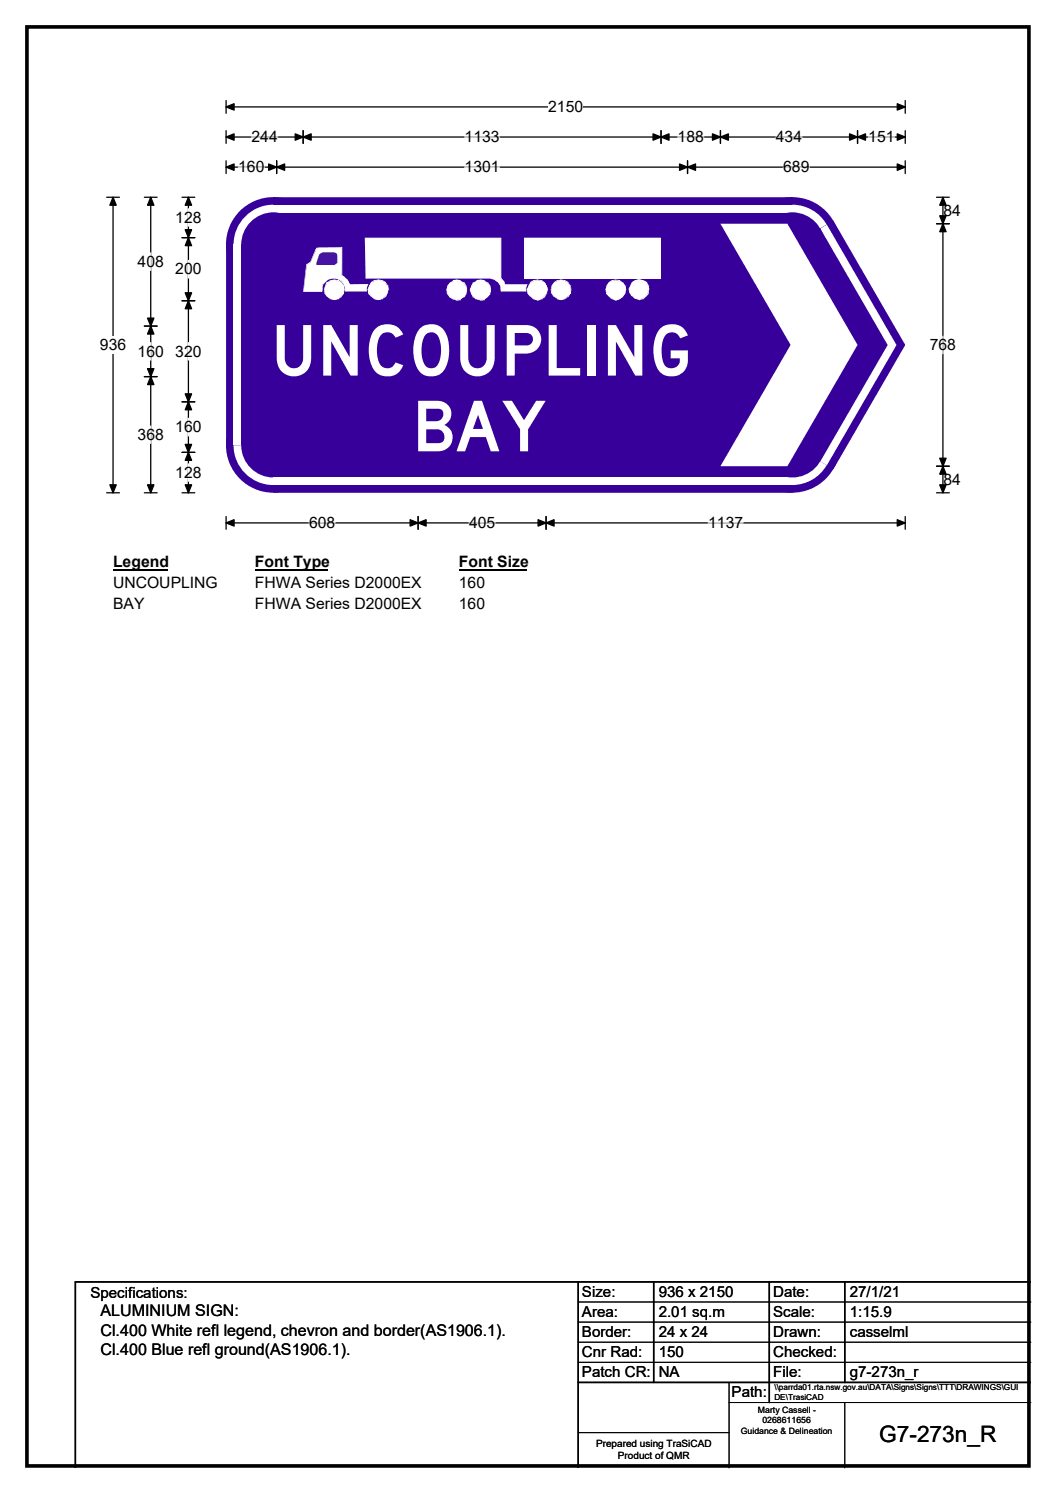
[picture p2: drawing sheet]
<svg xmlns="http://www.w3.org/2000/svg" width="210mm" height="297mm" viewBox="0 0 210 297" stroke-linecap="round" stroke-linejoin="round" font-family="sans-serif">
<path d="M5.4 5.4h199.2v286.3h-199.2z" fill="none" stroke="#000" stroke-width=".72"/>
<path d="M45 21.3h135M45 20v2.5M180 20v2.5" fill="none" stroke="#000" stroke-width=".25"/>
<path d="M45 21.3l1.5-.7v1.3zM178.4 20.6l1.6 .7-1.6 .6z" fill="#000" stroke="#000" stroke-width=".25"/>
<path d="M109 19.5h7v3.5h-7z" fill="#fff"/>
<g fill="none" stroke="#000" stroke-width=".25">
<path d="M21.2 39.2h2.5M22.5 39.2v58.8M45 27.3h135M45 26v2.5M45 32v2.5M45 33.3h135M55 32v2.5M60.3 26v2.5M131.4 26v2.5M136.7 32v2.5M143.3 26v2.5M170.5 26v2.5"/>
<path d="M180 26v2.5M180 32v2.5M21.2 98h2.5M45 102.8v2.5M45 104h135M83.1 102.8v2.5M108.6 102.8v2.5M180 102.8v2.5"/>
</g>
<g fill="#000" stroke="#000" stroke-width=".25">
<path d="M22.5 39.2l.6 1.6h-1.3zM45 27.3l1.5-.7v1.3zM45 33.3l1.5-.7v1.3zM55 33.3l1.6-.7v1.3zM53.4 32.6l1.6 .7-1.6 .6zM60.3 27.3l1.6-.7v1.3zM58.7 26.6l1.6 .7-1.6 .6zM129.9 26.6l1.5 .7-1.5 .6zM131.4 27.3l1.6-.7v1.3zM135.1 32.6l1.6 .7-1.6 .6zM136.7 33.3l1.6-.7v1.3zM141.7 26.6l1.6 .7-1.6 .6z"/>
<path d="M143.3 27.3l1.5-.7v1.3zM168.9 26.6l1.6 .7-1.6 .6zM170.5 27.3l1.6-.7v1.3zM178.4 26.6l1.6 .7-1.6 .6zM178.4 32.6l1.6 .7-1.6 .6zM21.8 96.5h1.3l-.6 1.5zM45 104l1.5-.6v1.3zM83.1 104l1.6-.6v1.3zM81.6 103.4l1.5 .6-1.5 .7zM107 103.4l1.6 .6-1.6 .7zM108.6 104l1.6-.6v1.3zM178.4 103.4l1.6 .6-1.6 .7z"/>
</g>
<path d="M47.4 33.3h5.2M50 27.3h5.2M92.4 27.3h6.9M92.4 33.3h6.9M134.7 27.3h5.3M154.3 27.3h5.2M155.7 33.3h5.3M172.7 27.3h5.2M61.4 104h5.3M93.3 104h5.2M140.8 104h7" fill="none" stroke="#fff" stroke-width=".25"/>
<path d="M19.9 66.9h5.2v3.5h-5.2z" fill="#fff"/>
<g fill="none" stroke="#000" stroke-width=".25">
<path d="M28.7 39.2h2.5M30 39.2v58.8M36.2 39.2h2.5M37.5 39.2v58.8M186.2 39.2h2.6M187.5 39.2v58.8M36.2 47.3h2.5M36.2 59.8h2.5M186.2 44.5h2.6M28.7 64.9h2.5M28.7 74.9h2.5M36.2 79.9h2.5"/>
<path d="M28.7 98h2.5M36.2 98h2.5M36.2 90h2.5M186.2 98h2.6M186.2 92.8h2.6"/>
</g>
<g fill="#000" stroke="#000" stroke-width=".25">
<path d="M30 39.2l.6 1.6h-1.3zM37.5 39.2l.6 1.6h-1.3zM187.5 39.2l.6 1.6h-1.2zM37.5 47.3l.6 1.6h-1.3zM36.8 58.3h1.3l-.6 1.5zM36.8 45.7h1.3l-.6 1.6zM37.5 59.8l.6 1.6h-1.3zM187.5 44.5l.6 1.6h-1.2zM186.9 42.9h1.2l-.6 1.6zM30 64.9l.6 1.6h-1.3zM29.3 73.3h1.3l-.6 1.6zM29.3 63.3h1.3l-.6 1.6z"/>
<path d="M30 74.9l.6 1.6h-1.3zM36.8 78.4h1.3l-.6 1.5zM37.5 79.9l.6 1.6h-1.3zM29.3 96.5h1.3l-.6 1.5zM36.8 88.4h1.3l-.6 1.6zM37.5 90l.6 1.6h-1.3zM36.8 96.5h1.3l-.6 1.5zM186.9 91.2h1.2l-.6 1.6zM187.5 92.8l.6 1.5h-1.2zM186.9 96.5h1.2l-.6 1.5z"/>
</g>
<path d="M30 50.3v3.5M37.5 41.5v3.5M37.5 51.8v3.5M30 68.2v3.4M37.5 68.2v3.4M187.5 66.9v3.5M30 84.8v3.4M37.5 83.2v3.5M37.5 92.3v3.5" fill="none" stroke="#fff" stroke-width=".25"/>
<path d="M22.5 110h10.7v3.5h-10.7z" fill="#fff"/>
<path d="M22.5 113.3h10.7" fill="none" stroke="#000" stroke-width=".32"/>
<path d="M50.7 110h14.4v3.5h-14.4z" fill="#fff"/>
<path d="M50.7 113.3h14.4" fill="none" stroke="#000" stroke-width=".32"/>
<path d="M91.2 110h13.5v3.5h-13.5z" fill="#fff"/>
<path d="M91.2 113.3h13.5" fill="none" stroke="#000" stroke-width=".32"/>
<g fill="#fff">
<path d="M22.5 114.2h20.7v3.5h-20.7z"/>
<path d="M50.7 114.2h33.1v3.5h-33.1z"/>
<path d="M91.2 114.2h5.3v3.5h-5.3z"/>
<path d="M22.5 118.4h6.2v3.5h-6.2z"/>
<path d="M50.7 118.4h33.1v3.5h-33.1z"/>
<path d="M91.2 118.4h5.3v3.5h-5.3z"/>
</g>
<g fill="#37009b">
<path d="M45 48.7l9.4-9.5h103.2l8.1 4.7 14.2 24.6v.3l-14.2 24.5-8.1 4.7h-103.2l-9.4-9.4z" fill-rule="evenodd"/>
<circle cx="54.4" cy="48.6" r="9.4"/>
<circle cx="54.4" cy="88.6" r="9.4"/>
<circle cx="157.5" cy="88.6" r="9.4"/>
<circle cx="179.6" cy="68.6" r=".32"/>
<circle cx="157.5" cy="48.6" r="9.4"/>
</g>
<g fill="#fff">
<path d="M54.4 40.7h103.2v1.5h-103.2z" fill-rule="evenodd"/>
<path d="M48.8 43.1a7.9 7.9 0 0 1 5.6-2.4v7.9h-8a7.9 7.9 0 0 1 2.4-5.5z" fill-rule="evenodd"/>
</g>
<circle cx="54.4" cy="48.7" r="6.4" fill="#37009b"/>
<g fill="#fff">
<path d="M46.5 48.7h1.5v39.9h-1.5z" fill-rule="evenodd"/>
<path d="M46.4 88.5l8 .1v7.9a7.9 7.9 0 0 1-8-8z" fill-rule="evenodd"/>
</g>
<circle cx="54.4" cy="88.6" r="6.4" fill="#37009b"/>
<g fill="#fff">
<path d="M54.4 95h103.2v1.5h-103.2z" fill-rule="evenodd"/>
<path d="M157.5 88.6l6.9 3.9a7.9 7.9 0 0 1-7 4z" fill-rule="evenodd"/>
</g>
<circle cx="157.6" cy="88.6" r="6.4" fill="#37009b"/>
<g fill="#fff">
<path d="M176.5 68.6h1.8l-13.9 24-1.3-.8z"/>
<path d="M163.1 45.5l1.3-.8 13.9 23.9h-1.8z"/>
<path d="M157.4 40.7a7.9 7.9 0 0 1 7 4l-6.9 3.9z" fill-rule="evenodd"/>
</g>
<circle cx="157.6" cy="48.7" r="6.4" fill="#37009b"/>
<g fill="#fff">
<path d="M143.3 44.5h13.3l13.9 24.1-13.9 24.2h-13.3l13.9-24.2z" fill-rule="evenodd"/>
<path d="M104.3 47.4h.2v7.9h-.2zM104.3 55.3v.1zM104.3 55.3h27v.1h-27zM131.3 55.3l.1 .1zM131.2 47.4h.2v7.9h-.2zM131.3 47.3l.1 .1zM104.3 47.3l27 .1-27 .1z" fill-rule="evenodd"/>
<path d="M105.5 56.2a2.29 2.29 0 0 1 2.9 0 2.16 2.16 0 0 1-1.4 3.5l-1-.3-.6-.5a1.76 1.76 0 0 1 .1-2.7z" fill-rule="evenodd"/>
<path d="M104.8 57.6h.1l.2 .8h-.2zM105.1 58.3l.4 .5-.2 .1-.4-.5zM105.3 58.9h.1zM105.4 58.8l.7 .6-.1 .1zM106 59.4v.1zM106.1 59.4l.9 .1v.3l-1-.3zM107 59.7v.1zM107 59.5l.7-.1-.7 .4zM107.7 59.4l.5-.5 .2 .2-.6 .4zM108.2 58.9l.2 .2zM108.6 58.4l-.2 .7-.2-.2zM108.7 57.6h.2l-.3 .8zM108.6 56.9l.3 .7h-.2zM108.2 56.3l.2-.1 .3 .7-.1 .1zM107.8 55.7l.6 .5-.2 .1-.5-.4zM107.7 55.7v.2zM106.8 55.6l.9 .1v.2l-.9-.2zM106.8 55.6v.1zM106.1 55.7l.7-.1 .2 .1-.9 .2zM106.1 55.7v.2zM105.4 56.1l.7-.4v.2l-.6 .4zM105.4 56.1l.1 .1zM105.4 56.2l-.2 .7-.1-.1zM105.1 56.8l.1 .1-.3 .7h-.1z" fill-rule="evenodd"/>
<path d="M110.2 56.2l1.4-.6 .7 .3a1.88 1.88 0 0 1 1.2 1.8 1.88 1.88 0 0 1-1.2 1.7l-.7 .3a2.38 2.38 0 0 1-2-2.1l.2-.8z" fill-rule="evenodd"/>
<path d="M109.5 57.6l.3 .7-.2 .1zM109.7 58.3l-.1 .1zM109.8 58.3l.4 .5-.2 .1-.3-.5zM110 58.9h.2zM110 58.9l.2-.1 .6 .6zM110.8 59.4v.1zM110.8 59.3l.8 .2v.2l-.8-.2zM111.6 59.5l.7-.1-.7 .3zM112.3 59.4v.1zM112.3 59.4l.6-.5v.2l-.6 .4zM112.9 58.9l.1 .2zM113.2 58.3l.2 .1-.4 .7-.1-.2zM113.4 58.4h.1zM113.5 57.6v.8h-.3zM113.4 56.9h.1l.1 .7zM113.4 56.9h.1zM112.9 56.2l.6 .7zM112.9 56.2l.1-.1zM112.3 55.7l.7 .4-.1 .2-.6-.4zM112.3 55.7v.2zM111.6 55.6l.7 .1v.2zM110.9 55.7l.7-.1-.7 .3zM110.8 55.7l.1 .2zM110.2 56.1l.6-.4 .1 .2-.6 .3zM110.2 56.1v.1zM110.2 56.1l.1 .1-.4 .6h-.2zM109.7 56.8h.1zM109.7 56.8h.2l-.4 .8zM109.5 57.6h.1z" fill-rule="evenodd"/>
<path d="M121.1 56.2a2.03 2.03 0 0 1 2.5-.1 2.03 2.03 0 0 1 .7 2.3l-1.1 1.1-.7 .2a2.4 2.4 0 0 1-2.1-2.1z" fill-rule="evenodd"/>
<path d="M120.4 57.6h.1l.1 .8zM120.6 58.3l.5 .5-.1 .1-.5-.5zM121 58.9l.1-.1 .6 .6-.1 .1zM121.7 59.4l-.1 .1zM121.7 59.4l.8 .1v.3zM122.5 59.7v.1zM122.5 59.5l.7-.1-.7 .4zM123.1 59.4l.6-.5 .1 .2-.6 .4zM123.8 58.9v.2zM124.2 58.4h.1l-.5 .7-.1-.2zM124.3 57.6h.2l-.2 .8h-.1zM124.4 57.6h.1zM124.2 56.9h.2l.1 .7h-.2zM123.8 56.3l.1-.1 .5 .7-.2 .1zM123.2 55.7l.6 .6-.7-.4zM123.2 55.7v.2zM122.5 55.6l.7 .1v.2zM122.5 55.6v.1zM121.7 55.7l.8-.1-.7 .3zM121.7 55.7v.2zM121.1 56.1l.6-.4 .1 .2-.7 .4zM121.1 56.1l-.1 .1zM121 56.2h.2l-.5 .7-.1-.1zM120.6 56.8h.1zM120.6 56.8l.1 .1-.3 .7z" fill-rule="evenodd"/>
<path d="M125.8 56.1a1.97 1.97 0 0 1 3.2 .7 1.97 1.97 0 0 1-1.9 2.7l-.8-.1-1.1-1.1-.1-.8z" fill-rule="evenodd"/>
<path d="M125 57.6l.2-.1 .2 .8h-.2zM125.2 58.3h.2l.4 .5-.2 .1zM125.6 58.9l.1-.1zM125.7 58.8l.6 .5v.1zM126.3 59.4l.8 .1v.2zM127.1 59.5v.2zM127.1 59.5l.7-.2v.2l-.7 .2zM127.8 59.4l.2 .1zM127.8 59.3l.6-.5 .2 .1-.6 .5zM128.4 58.9h.2zM128.9 58.3l.1 .1-.4 .5-.2-.1zM128.9 58.3l.1 .1zM129 57.5v.9l-.1-.1zM129.1 57.5v.1zM128.9 56.9h.1v.7zM129 56.8v.1zM128.4 56.2l.2-.1 .4 .7-.1 .1zM128.6 56.1v.1zM127.8 55.9l.2-.2 .6 .4-.2 .1zM127.8 55.7h.2zM127 55.5l.8 .2v.2l-.8-.2zM126.3 55.7l.7-.2v.2l-.7 .2zM125.7 56.1l.6-.4v.2l-.5 .3zM125.7 56.1h.1zM125.7 56.1l.1 .1-.3 .6-.1-.1zM125.4 56.8h.1l-.4 .8-.1-.1zM125 57.5h.1l-.1 .1z" fill-rule="evenodd"/>
<path d="M72.7 47.4h26.9v8l.6 .5 .2 .7h4.4l-.2 .7v.7h-5a2.29 2.29 0 0 0-2.1-2.7h-24.8z" fill-rule="evenodd"/>
<path d="M72.5 47.4h.3v7.9h-.1zM72.7 55.3v.1zM72.7 55.3h24.8v.1h-24.8zM97.5 55.3h.3v.2zM97.8 55.3v.1zM97.8 55.3l.4 .1v.2l-.4-.1zM98.2 55.4v.1zM98.2 55.4l.6 .3-.2 .2-.4-.3zM98.6 55.7h.2zM98.6 55.9l.2-.2 .3 .5zM99.1 56.1h.1l-.1 .1zM99 56.2l.2-.1 .3 .5-.1 .1zM99.5 56.6l.1 .4-.1 .2zM99.6 57v.2zM99.5 57.2h.1l.1 .8h-.1zM99.6 57.9l5 .1zM104.6 57.3v.7h-.1zM104.8 56.6l-.2 .7zM104.8 56.6h.1zM100.4 56.6h4.4v.1h-4.4zM100.4 56.6v.1zM100.1 56l.2-.1 .1 .8zM99.6 55.4l.1-.1 .5 .6-.1 .1zM99.5 55.4h.1zM99.5 47.4h.2v8h-.2zM99.6 47.3l.1 .1zM72.7 47.3h26.9v.2h-26.9zM72.5 47.3l.2 .1z" fill-rule="evenodd"/>
<path d="M94.1 56.2a1.99 1.99 0 0 1 2.9 .1 1.99 1.99 0 0 1-.1 2.8 1.99 1.99 0 0 1-2.9-.2l-.5-1.3z" fill-rule="evenodd"/>
<path d="M93.5 57.8l.2-.2 .2 .8h-.2zM93.7 58.4l.4 .5-.1 .2zM94 58.9v.2zM94.1 58.9l.6 .5-.1 .1-.6-.4zM94.7 59.4l.9 .4zM95.6 59.7v.1zM95.6 59.7l.8-.3v.3l-.8 .1zM96.4 59.5v.2zM96.3 59.4l.6-.5 .1 .2-.6 .4zM97.3 58.4l.2 .1-.5 .6-.1-.2zM97.5 58.4v.1zM97.5 57.6l.1 .2-.1 .7-.2-.1zM97.5 57.6l.1 .2zM97.3 57h.2l.1 .6-.1 .2zM97.5 56.9v.1zM97 56.3v-.1l.5 .7-.2 .1zM97 56.3v-.1zM96.4 55.9l.6 .3v.1l-.7-.3zM96.4 55.7v.2zM95.6 55.6l.8 .1v.3l-.8-.1zM95.6 55.6v.1zM94.7 55.7l.9-.1v.3l-.7 .1zM94.7 55.7v.2zM94.1 56.2l.6-.3 .2 .1zM94 56.2h.1zM94 56.2l.3 .1-.4 .6-.2-.1zM93.7 56.8l.2 .1zM93.7 56.8l.2 .1-.2 .9-.2-.2zM93.5 57.6v.2z" fill-rule="evenodd"/>
<path d="M89.5 56.2a1.99 1.99 0 0 1 3 .4 1.99 1.99 0 0 1-.9 2.9 2.03 2.03 0 0 1-2.8-1.9z" fill-rule="evenodd"/>
<path d="M88.9 57.6l.2 .8h-.2zM88.9 58.4h.1zM88.9 58.4h.2l.4 .5-.1 .2zM89.4 58.9v.2zM89.5 58.9l.5 .5v.1l-.6-.4zM90 59.4l.8 .4zM90.8 59.7v.1zM90.8 59.7l.8-.3v.3l-.8 .1zM91.6 59.5v.2zM91.5 59.4l.7-.5v.2l-.6 .4zM92.2 59.1h.2zM92.1 58.9l.5-.5 .1 .1-.3 .6zM92.7 58.4v.1zM92.7 57.6l.2 .2-.2 .7-.1-.1zM92.8 57.6l.1 .2zM92.6 57h.2l.1 .6-.2 .2zM92.8 56.9l-.1 .1zM92.2 56.3l.2-.1 .4 .7-.1 .1zM92.2 56.3l.2-.1zM91.6 55.9l.8 .3-.2 .1zM91.6 55.7v.2zM90.8 55.6l.8 .1v.3l-.8-.1zM90.8 55.6v.1zM90 55.7l.8-.1v.3l-.7 .1zM90 55.7l.1 .2zM89.5 56.2l.5-.3 .1 .1zM89.5 56.2l.1 .1-.3 .6-.3-.1zM89 56.8l.1 .1zM89 56.8l.3 .1-.4 .9-.1-.2zM88.8 57.6v.2z" fill-rule="evenodd"/>
<path d="M73.8 56.2l1.5-.6 .7 .3a1.88 1.88 0 0 1 1.2 1.8 1.88 1.88 0 0 1-1.2 1.7l-.7 .3a2.68 2.68 0 0 1-2.2-2.1z" fill-rule="evenodd"/>
<path d="M73.1 57.6l.4 .7-.3 .1zM73.4 58.3l-.2 .1zM73.2 58.4l.3-.1 .3 .5-.1 .1zM73.7 58.9h.1zM73.7 58.9l.1-.1 .6 .5-.1 .1zM74.3 59.4l.1 .1zM74.4 59.3l.9 .2v.2l-.9-.2zM75.3 59.5l.7-.1-.7 .3zM76 59.4v.1zM75.9 59.4l.7-.5v.2l-.6 .4zM76.6 58.9l.1 .2zM76.9 58.3l.1 .1-.3 .7-.2-.2zM77 57.6h.3l-.4 .8zM76.9 56.9h.3l.1 .7h-.3zM77 56.9h.2zM76.6 56.2l.6 .7h-.2zM76.6 56.2l.1-.1zM76 55.7l.7 .4-.1 .2-.6-.4zM76 55.7v.2zM75.3 55.6l.7 .1v.2zM74.4 55.7l.9-.1-.8 .3zM74.4 55.7l.1 .2zM73.8 56.1l.6-.4 .1 .2-.7 .3zM73.8 56.1v.1zM73.8 56.1l.2 .1-.4 .6h-.2zM73.4 56.8h.1zM73.4 56.8h.2l-.5 .8z" fill-rule="evenodd"/>
<path d="M65.1 56.2l.6-.3a1.92 1.92 0 0 1 2.6 1 1.92 1.92 0 0 1-1 2.5l-.8 .3-.8-.3a1.95 1.95 0 0 1-.6-3.2z" fill-rule="evenodd"/>
<path d="M64.5 57.6h.1v.7v.1zM64.6 58.3v.1zM64.6 58.3l.5 .5-.2 .1-.3-.5zM64.9 58.9l.2-.1 .6 .5-.2 .1zM65.5 59.4l.2 .1zM65.7 59.3l.8 .2v.2l-.8-.2zM66.5 59.5l.8-.1-.8 .3zM67.3 59.4v.1zM67.2 59.4l.6-.5 .1 .2-.6 .4zM67.9 58.9v.2zM68.2 58.3l.1 .1-.4 .7-.1-.2zM68.3 57.6h.2l-.2 .8h-.1zM68.2 56.9h.3v.7h-.2zM68.3 56.9h.2zM67.9 56.2l.6 .7h-.3zM67.9 56.1l.1 .1zM67.3 55.7l.6 .4v.2l-.7-.4zM67.3 55.7v.2zM66.5 55.6l.8 .1v.2zM65.7 55.7l.8-.1-.7 .3zM65.7 55.7v.2zM65.1 56.1l.6-.4 .1 .2-.7 .3zM64.9 56.1l.2 .1zM64.9 56.1l.3 .1-.6 .6zM64.6 56.8h.1zM64.6 56.8h.1l-.2 .8z" fill-rule="evenodd"/>
<path d="M63 49.4l5-.2v5.7l.5 .2 .7 .8 .4 .7h3.5l-.2 1.4h-4.3a2.27 2.27 0 0 0-1.2-2.4 2.27 2.27 0 0 0-2.7 .4l-.5 .6-.1 1.4h-3.7l.6-5v-.3l.7-.5z" fill-rule="evenodd"/>
<path d="M60.4 57.9h3.7v.2h-3.7zM64.1 58v.1zM64 57.3h.2l-.1 .7h-.1zM64 57.2l.1 .1zM64.2 56.5l.1 .1-.2 .7-.1-.1zM64.2 56.5l.4-.5 .1 .1-.4 .5zM64.6 56h.1zM64.6 56l.6-.6 .1 .1-.6 .6zM65.2 55.4l.1 .1zM65.2 55.4l.8-.2v.2l-.7 .2zM66 55.2h.7v.2h-.7zM66.7 55.2l.7 .2v.2l-.7-.2zM67.4 55.4v.1zM67.4 55.4l.6 .5-.1 .1-.6-.4zM67.9 56l.1-.1 .5 .6-.2 .1zM68.3 56.5h.2zM68.3 56.5l.4 .7-.1 .1zM68.6 57.3l.1-.1zM68.6 57.3h.1v.7h-.1zM68.6 57.9l4.3 .1zM72.8 57.3l.1 .7zM72.8 57.2l.1 .1zM73.1 56.6h.1l-.3 .7-.1-.1zM73.1 56.5l.1 .1zM69.6 56.6l3.5-.1v.2h-3.5zM69.4 56.6l.2 .1zM69.1 55.9l.5 .7h-.2zM69.2 55.7v.2zM68.6 55.4l.1-.1 .5 .4-.1 .2zM68.7 55.3v.1zM68.5 55.1l.2 .2-.1 .1-.3-.2zM68.1 54.8l.4 .3-.2 .1-.3-.3zM67.9 49.2h.2v5.7zM68 49.1l.1 .1zM63.5 49.2l4.5-.1-4.5 .2zM63.5 49.2v.1zM63 49.3l.5-.1-.5 .4zM63 49.3l.2 .1-.4 .4-.1-.1zM62.7 49.7l.1 .1zM62.7 49.7l.1 .1-1.2 2.4zM61 52.5l.6-.4 .1 .2-.7 .4zM61 52.5v.2zM61 52.5l.2 .2-.3 .3zM60.9 53h.1zM60.9 53h.1l-.7 5zM60.3 58l.1 .1z" fill-rule="evenodd"/>
<path d="M63.3 52.7l3.2 .1zM66.7 52.5l.1 .2-.3 .1zM66.8 52.5v.2zM66.7 52.5l.4-.2-.3 .4zM67.1 51.9h.1l-.2 .4zM67.1 51.9h.1zM67.1 50.9h.1v1h-.1zM67.2 50.7l-.1 .2zM67 50.5l.2 .2-.1 .2zM66.7 50.3l.1-.1 .3 .3-.1 .1zM66.7 50.3l.1-.1zM66.4 50l.4 .2-.1 .1-.3-.1zM66.4 50v.2zM64.3 50h2.1v.2l-2.1 .1zM64.3 50v.2zM63.9 50.3l.4-.3 .2 .3zM63.5 50.6l.4-.3 .1 .1-.4 .3zM63.5 50.6l.1 .1-.8 1.6zM62.8 52.3h.1zM62.8 52.3l.2 .2-.1 .2zM62.9 52.5l.4 .3-.4-.1z" fill-rule="evenodd"/>
</g>
<path d="M104.3 47.4h27v7.9h-27z" fill="#fff"/>
<path d="M63.5 50.6l.8-.4 2.4 .1 .3 .2 .1 .4v1.4l-.6 .4h-3.6v-.4z" fill-rule="evenodd" fill="#283985"/>
<path d="M115 255v37M130 255v20M153 255v24M168 255v20M205 255h-190v37M115 275h90" fill="none" stroke="#000" stroke-width=".3"/>
<path d="M115 259h90M115 263h90M115 267h90M115 271h90M145 279h60M145 275v17M168 279v13M115 285h30" fill="none" stroke="#000" stroke-width=".2"/>
<g font-size="13.9" fill="#fff">
<text x="53.8" y="74.7">UNCOUPLING</text>
<text x="82" y="89.8">BAY</text>
</g>
<text font-size="4.5" x="174.8" y="286.9">G7-273n_R</text>
<g font-size="3.2">
<text x="20" y="261.9">ALUMINIUM SIGN:</text>
<text x="20" y="265.7">Cl.400 White refl legend, chevron and border(AS1906.1).</text>
<text x="20" y="269.6">Cl.400 Blue refl ground(AS1906.1).</text>
</g>
<g font-size="3.1">
<text x="109" y="22.3">2150</text>
<text x="50" y="28.3">244</text>
<text x="92.4" y="28.3">1133</text>
<text x="134.7" y="28.3">188</text>
<text x="154.3" y="28.3">434</text>
<text x="172.7" y="28.3">151</text>
<text x="47.4" y="34.3">160</text>
<text x="92.4" y="34.3">1301</text>
<text x="155.7" y="34.3">689</text>
<text x="34.9" y="44.3">128</text>
<text x="187.6" y="42.9">84</text>
<text x="27.4" y="53.1">408</text>
<text x="34.9" y="54.6">200</text>
<text x="19.9" y="69.7">936</text>
<text x="27.4" y="71">160</text>
<text x="34.9" y="71">320</text>
<text x="184.9" y="69.7">768</text>
<text x="27.4" y="87.5">368</text>
<text x="34.9" y="86">160</text>
<text x="34.9" y="95.1">128</text>
<text x="187.6" y="96.4">84</text>
<text x="61.4" y="105.1">608</text>
<text x="93.3" y="105.1">405</text>
<text x="140.8" y="105.1">1137</text>
<text x="22.5" y="112.8">Legend</text>
<text x="50.7" y="112.8">Font Type</text>
<text x="91.2" y="112.8">Font Size</text>
<text x="22.5" y="117">UNCOUPLING</text>
<text x="50.7" y="117">FHWA Series D2000EX</text>
<text x="91.2" y="117">160</text>
<text x="22.5" y="121.2">BAY</text>
<text x="50.7" y="121.2">FHWA Series D2000EX</text>
<text x="91.2" y="121.2">160</text>
</g>
<g font-size="3">
<text x="115.7" y="258">Size:</text>
<text x="131" y="258">936 x 2150</text>
<text x="153.7" y="258">Date:</text>
<text x="169" y="258">27/1/21</text>
<text x="18" y="258.2">Specifications:</text>
<text x="115.7" y="262">Area:</text>
<text x="131" y="262">2.01 sq.m</text>
<text x="153.7" y="262">Scale:</text>
<text x="169" y="262">1:15.9</text>
<text x="115.7" y="266">Border:</text>
<text x="115.7" y="270">Cnr Rad:</text>
<text x="131" y="266">24 x 24</text>
<text x="131" y="270">150</text>
<text x="153.7" y="266">Drawn:</text>
<text x="153.7" y="270">Checked:</text>
<text x="169" y="266">casselml</text>
<text x="115.7" y="274">Patch CR:</text>
<text x="131" y="274">NA</text>
<text x="153.7" y="274">File:</text>
<text x="169" y="274">g7-273n_r</text>
<text x="145.5" y="278">Path:</text>
</g>
<g font-size="2">
<text x="118.5" y="287.8">Prepared using TraSiCAD</text>
<text x="122.9" y="290.2">Product of QMR</text>
</g>
<g font-size="1.7">
<text x="150.7" y="281.1">Marty Cassell -</text>
<text x="147.3" y="285.2">Guidance &amp; Delineation</text>
<text x="151.6" y="283.1">0268611656</text>
</g>
<g font-size="1.6">
<text x="154" y="276.6">\\parrda01.rta.nsw.gov.au\DATA\Signs\Signs\TTT\DRAWINGS\GUI</text>
<text x="154" y="278.5">DE\TrasiCAD</text>
</g>
</svg>
